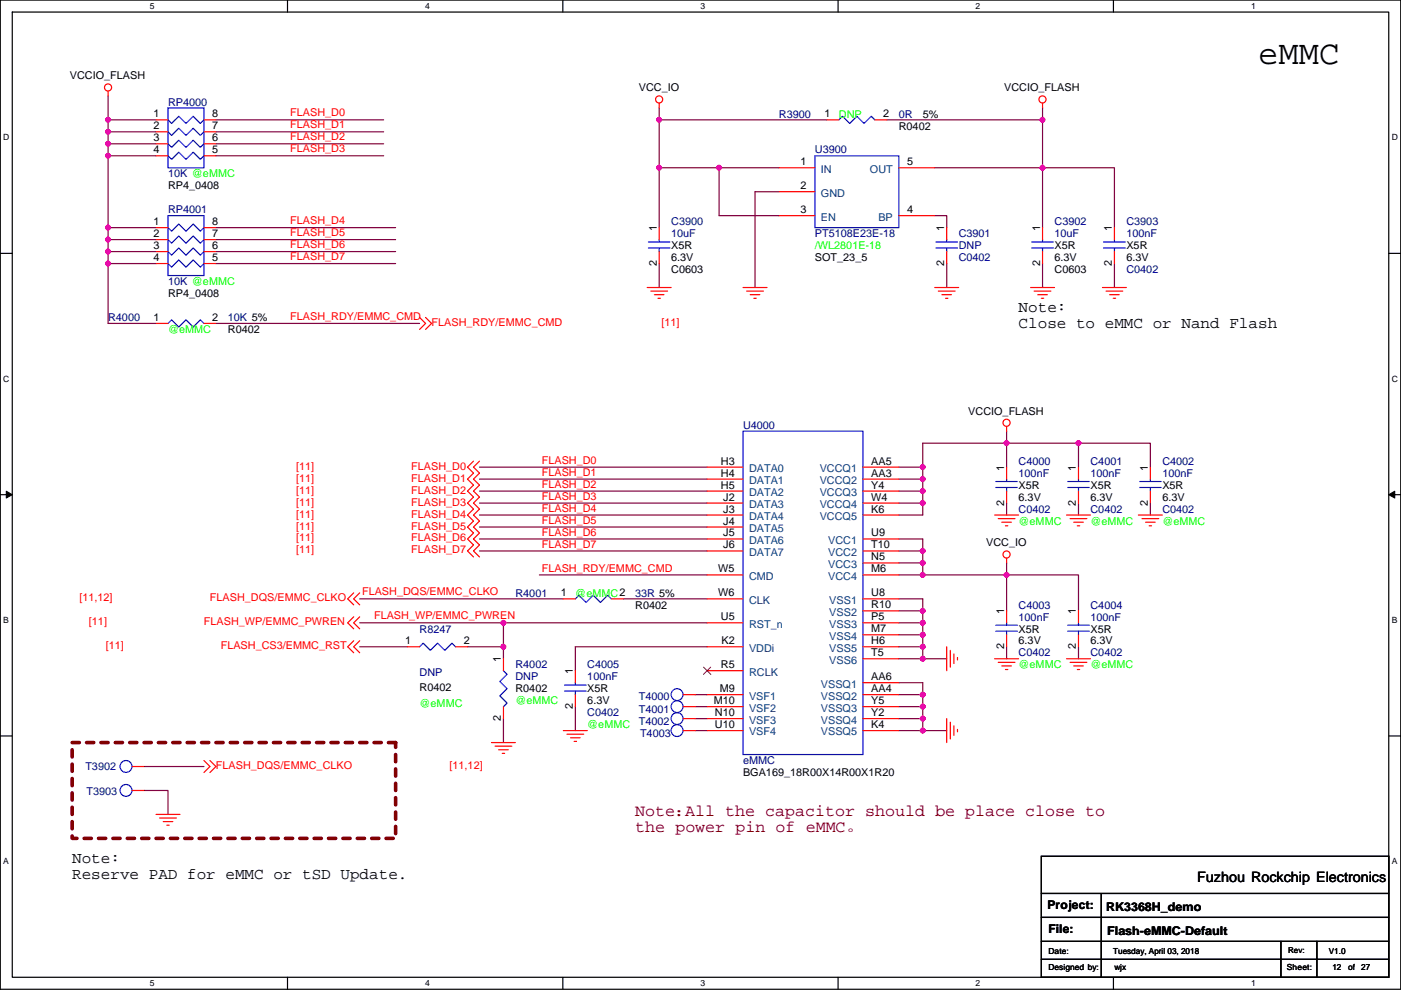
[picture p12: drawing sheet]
<svg xmlns="http://www.w3.org/2000/svg" width="297mm" height="210mm" viewBox="0 0 297 210" stroke-linecap="round" stroke-linejoin="round" font-family="sans-serif">
<path d="M.1 0h296.9v209.8h-296.9zM2.6 2.6h291.8v204.7h-291.8z" fill="none" stroke="#000" stroke-width=".25"/>
<g fill="#fff">
<path d="M31.8 .3h1v2h-1z"/>
<path d="M31.8 207.5h1v2.1h-1z"/>
</g>
<path d="M61 0v2.6M61 207.3v2.5" fill="none" stroke="#000" stroke-width=".25"/>
<g fill="#fff">
<path d="M90.1 .3h1v2h-1z"/>
<path d="M90.1 207.5h1v2.1h-1z"/>
</g>
<path d="M119.3 0v2.6M119.3 207.3v2.5" fill="none" stroke="#000" stroke-width=".25"/>
<g fill="#fff">
<path d="M148.5 .3h1v2h-1z"/>
<path d="M148.5 207.5h1v2.1h-1z"/>
</g>
<path d="M177.7 0v2.6M177.7 207.3v2.5" fill="none" stroke="#000" stroke-width=".25"/>
<g fill="#fff">
<path d="M206.9 .3h1v2h-1z"/>
<path d="M206.9 207.5h1v2.1h-1z"/>
</g>
<path d="M236.1 0v2.6M236.1 207.3v2.5" fill="none" stroke="#000" stroke-width=".25"/>
<g fill="#fff">
<path d="M265.2 .3h1v2h-1z"/>
<path d="M265.2 207.5h1v2.1h-1z"/>
<path d="M.7 28.2h1.3v2h-1.3z"/>
<path d="M295.1 28.2h1.3v2h-1.3z"/>
<path d="M.7 79.3h1.3v2.1h-1.3z"/>
<path d="M295.1 79.3h1.3v2.1h-1.3z"/>
</g>
<path d="M.1 53.7h2.5M294.4 53.7h2.6" fill="none" stroke="#000" stroke-width=".25"/>
<g fill="#fff">
<path d="M.7 130.5h1.2v2h-1.2z"/>
<path d="M295.1 130.5h1.2v2h-1.2z"/>
</g>
<path d="M.1 104.9h2.5M294.4 104.9h2.6" fill="none" stroke="#000" stroke-width=".25"/>
<path d="M1.3 104.2l1.3 .7-1.3 .7zM294.4 104.9l1.3-.7v1.4z" fill="#000" stroke="#000" stroke-width=".21"/>
<g fill="#fff">
<path d="M.7 181.7h1.2v2h-1.2z"/>
<path d="M295.1 181.7h1.2v2h-1.2z"/>
</g>
<path d="M.1 156.1h2.5M294.4 156.1h2.6M220.8 181.6h73.6v25.7h-73.6zM220.8 189.5h73.6M220.8 194.6h73.6M220.8 199.7h73.6M233.5 189.5v17.8M271.6 199.7v7.6M279.2 199.7v7.6M220.8 203.5h73.6" fill="none" stroke="#000" stroke-width=".25"/>
<path d="M15.3 157.5h68.6v20.3h-68.6z" fill="none" stroke="#800000" stroke-width=".76" stroke-dasharray="1.5 1.5"/>
<g fill="none" stroke="#800040" stroke-width=".25">
<path d="M22.9 25.4h10.2M22.9 25.4v2.6M22.9 20.3v5.1M22.9 30.5v17.8M22.9 28h10.2M22.9 30.5h10.2M22.9 33h10.2M22.9 28v2.5M45.8 28h35.5M45.8 30.5h35.5M45.8 33h35.5M45.8 25.4h35.5"/>
<path d="M139.8 25.4v10.2M139.8 35.6v12.7M139.8 22.9v2.5M139.8 35.6h12.7M139.8 25.4h35.5M152.5 35.6h12.7M152.5 35.6v10.1h12.7M188 25.4h33M198.2 35.6h22.8M221 35.6v12.7M221 25.4v10.2M221 22.9v2.5"/>
<path d="M221 35.6h15.3v12.7M22.9 55.9v12.7h10.2M22.9 48.3h10.2M22.9 50.8h10.2M22.9 55.9h10.2M22.9 48.3v2.5M22.9 50.8v2.6M22.9 53.4v2.5M22.9 53.4h10.2M45.8 48.3h38.1M45.8 50.8h38.1M45.8 53.4h38.1"/>
<path d="M45.8 55.9h38.1M139.8 55.9v5.1M165.2 40.7h-5.1v20.3M198.2 45.7h2.5v2.6M200.7 55.9v5.1M221 55.9v5.1M236.3 55.9v5.1M45.8 68.6h43.2M101.7 99.1h48.2M190.6 99.1h5M195.6 99.1v2.5M213.4 94h15.3"/>
<path d="M213.4 94h-17.8v5.1M213.4 91.5v2.5M213.4 94v5.1M228.7 94v5.1M228.7 94h15.2v5.1M101.7 114.3h48.2M101.7 104.2h48.2M101.7 106.7h48.2M101.7 109.2h48.2M101.7 111.8h48.2M101.7 101.6h48.2M101.7 116.9h48.2"/>
<path d="M190.6 106.7h5M190.6 116.9h5M190.6 114.3h5v2.6M190.6 119.4h5M190.6 101.6h5M190.6 104.2h5M195.6 104.2v2.5M195.6 106.7v2.5h-5M195.6 119.4v2.5M195.6 116.9v2.5M195.6 101.6v2.6M213.4 106.7v2.5"/>
<path d="M213.4 119.4v2.5M228.7 106.7v2.5M243.9 106.7v2.5M76.3 127h43.1M76.3 137.2h10.1M76.3 132.1h30.4M99.1 137.2h7.6v2.5M106.7 132.1h43.2M106.7 132.1v5.1M114.4 121.9h35.5M132.1 127h17.8M149.9 137.2h-27.9v5.1"/>
<path d="M190.6 137.2h5v2.5M190.6 134.6h5v2.6M190.6 139.7h5M190.6 132.1h5M190.6 129.6h5v2.5M190.6 127h5v2.6M190.6 121.9h5M195.6 121.9h17.8M195.6 139.7h5.1M195.6 132.1v2.5M213.4 137.2v2.5M213.4 121.9v7.7"/>
<path d="M213.4 121.9h15.3v7.7M228.7 137.2v2.5M106.7 152.4v5.1M122 149.9v5.1M147.4 147.3h2.5M147.4 149.9h2.5M147.4 152.4h2.5M147.4 155h2.5M190.6 155h5M190.6 149.9h5M190.6 147.3h5M190.6 144.8h5v2.5"/>
<path d="M190.6 152.4h5M195.6 152.4v2.6M195.6 149.9v2.5M195.6 147.3v2.6M195.6 155h5.1M30.5 162.6h12.7M30.5 167.7h5.1v5"/>
</g>
<g fill="#f0f" stroke="#f0f" stroke-width=".25">
<circle cx="22.9" cy="25.4" r=".5"/>
<circle cx="22.9" cy="30.5" r=".5"/>
<circle cx="22.9" cy="27.9" r=".5"/>
<circle cx="22.9" cy="50.8" r=".5"/>
<circle cx="22.9" cy="48.3" r=".5"/>
<circle cx="22.9" cy="55.9" r=".5"/>
<circle cx="22.9" cy="53.3" r=".5"/>
<circle cx="22.9" cy="33" r=".5"/>
<circle cx="195.6" cy="104.1" r=".5"/>
<circle cx="195.6" cy="101.6" r=".5"/>
<circle cx="195.6" cy="106.7" r=".5"/>
<circle cx="195.6" cy="152.4" r=".5"/>
<circle cx="195.6" cy="154.9" r=".5"/>
<circle cx="195.6" cy="149.9" r=".5"/>
<circle cx="195.6" cy="147.3" r=".5"/>
<circle cx="195.6" cy="139.7" r=".5"/>
<circle cx="195.6" cy="137.2" r=".5"/>
<circle cx="195.6" cy="129.5" r=".5"/>
<circle cx="195.6" cy="121.9" r=".5"/>
<circle cx="213.4" cy="121.9" r=".5"/>
<circle cx="195.6" cy="99.1" r=".5"/>
<circle cx="195.6" cy="116.8" r=".5"/>
<circle cx="195.6" cy="119.4" r=".5"/>
<circle cx="228.6" cy="94" r=".5"/>
<circle cx="213.4" cy="94" r=".5"/>
<circle cx="195.6" cy="134.6" r=".5"/>
<circle cx="195.6" cy="132.1" r=".5"/>
<circle cx="106.7" cy="137.2" r=".5"/>
<circle cx="106.7" cy="132.1" r=".5"/>
<circle cx="152.4" cy="35.6" r=".5"/>
<circle cx="139.7" cy="35.6" r=".5"/>
<circle cx="139.7" cy="25.4" r=".5"/>
<circle cx="221" cy="25.4" r=".5"/>
<circle cx="221" cy="35.6" r=".5"/>
</g>
<g fill="none" stroke="#f00" stroke-width=".25">
<path d="M22.9 19.3v1M33.1 25.4h2.5M33.1 28h2.5M33.1 30.5h2.5M33.1 33h2.5M43.2 33h2.6M43.2 30.5h2.6M43.2 28h2.6M43.2 25.4h2.6M139.8 21.9v1M165.2 35.6h7.6M175.3 25.4h2.6"/>
<path d="M185.5 25.4h2.5M190.6 35.6h7.6M221 21.9v1M33.1 48.3h2.5M33.1 50.8h2.5M33.1 53.4h2.5M33.1 55.9h2.5M43.2 55.9h2.6M43.2 53.4h2.6M43.2 50.8h2.6M43.2 48.3h2.6M139.8 48.3v2.5"/>
<path d="M139.8 53.4v2.5M165.2 40.7h7.6M165.2 45.7h7.6M190.6 45.7h7.6M200.7 48.3v2.5M200.7 53.4v2.5M221 48.3v2.5M221 53.4v2.5M236.3 48.3v2.5M236.3 53.4v2.5M33.1 68.6h2.5M43.2 68.6h2.6"/>
<path d="M89 67.3l1.2 1.3-1.2 1.3M90.2 67.3l1.3 1.3-1.3 1.3M137.2 61h5.1M138 61.7h3.5M138.7 62.5h2.1M139.5 63.3h.5M157.5 61h5.1M158.3 61.7h3.6M159.1 62.5h2M159.8 63.3h.5M198.2 61h5.1M198.9 61.7h3.6"/>
<path d="M199.7 62.5h2M200.5 63.3h.5M218.5 61h5.1M219.3 61.7h3.5M220 62.5h2.1M220.8 63.3h.5M233.7 61h5.1M234.5 61.7h3.6M235.3 62.5h2M236 63.3h.5M100.4 97.8l-1.3 1.3 1.3 1.3-1.3 1.2 1.3 1.3-1.3 1.3 1.3 1.2-1.3 1.3 1.3 1.3-1.3 1.2 1.3 1.3-1.3 1.3 1.3 1.3-1.3 1.2 1.3 1.3-1.3 1.3 1.3 1.2M101.7 97.8l-1.3 1.3 1.3 1.3-1.3 1.2 1.3 1.3-1.3 1.3 1.3 1.2-1.3 1.3 1.3 1.3-1.3 1.2 1.3 1.3-1.3 1.3 1.3 1.3-1.3 1.2 1.3 1.3-1.3 1.3 1.3 1.2"/>
<path d="M149.9 99.1h7.6M182.9 99.1h7.7M213.4 99.1v2.5M213.4 90.4v1.1M228.7 99.1v2.5M243.9 99.1v2.5M149.9 106.7h7.6M149.9 101.6h7.6M149.9 104.2h7.6M149.9 109.2h7.6M149.9 111.8h7.6M149.9 114.3h7.6"/>
<path d="M149.9 116.9h7.6M182.9 119.4h7.7M182.9 116.9h7.7M182.9 114.3h7.7M182.9 104.2h7.7M182.9 101.6h7.7M182.9 109.2h7.7M182.9 106.7h7.7M210.9 109.2h5.1M211.6 110h3.6M212.4 110.8h2M213.2 111.5h.5"/>
<path d="M213.4 118.4v1M213.4 104.2v2.5M226.1 109.2h5.1M226.9 110h3.5M227.6 110.8h2.1M228.4 111.5h.5M228.7 104.2v2.5M241.4 109.2h5M242.1 110h3.6M242.9 110.8h2M243.6 111.5h.6M243.9 104.2v2.5"/>
<path d="M75 130.8l-1.3 1.3 1.3 1.3M75 125.8l-1.3 1.2 1.3 1.3M75 135.9l-1.3 1.3 1.3 1.3M76.3 130.8l-1.3 1.3 1.3 1.3M76.3 125.8l-1.3 1.2 1.3 1.3M76.3 135.9l-1.3 1.3 1.3 1.3M86.4 137.2h2.6M96.6 137.2h2.5M106.7 139.7v2.6M119.4 127h2.6M129.6 127h2.5M149.9 132.1h7.6"/>
<path d="M149.9 137.2h7.6M149.9 121.9h7.6M149.9 127h7.6M182.9 121.9h7.7M182.9 134.6h7.7M182.9 129.6h7.7M182.9 127h7.7M182.9 132.1h7.7M182.9 137.2h7.7M182.9 139.7h7.7M200.7 137.2v5.1M201.5 137.9v3.6"/>
<path d="M202.2 138.7v2M203 139.5v.5M210.9 139.7h5.1M213.4 129.6v2.5M213.4 134.6v2.6M226.1 139.7h5.1M228.7 129.6v2.5M228.7 134.6v2.6M104.2 157.5h5.1M105 158.3h3.5M105.7 159h2.1M106.5 159.8h.5"/>
<path d="M106.7 149.9v2.5M119.4 155h5.1M120.2 155.7h3.6M121 156.5h2M121.7 157.2h.5M122 142.3v2.5M122 147.3v2.6M144.8 149.9h2.6M144.8 152.4h2.6M144.8 155h2.6M144.8 147.3h2.6M149.9 142.3h7.6"/>
<path d="M149.9 147.3h7.6M149.9 149.9h7.6M149.9 152.4h7.6M149.9 155h7.6M182.9 152.4h7.7M182.9 149.9h7.7M182.9 147.3h7.7M182.9 144.8h7.7M182.9 155h7.7M200.7 152.4v5.1M201.5 153.2v3.5M202.2 153.9v2.1"/>
<path d="M203 154.7v.5M211.6 140.5h3.6M212.4 141.2h2M213.2 142h.5M226.9 140.5h3.5M227.6 141.2h2.1M228.4 142h.5M28 162.6h2.5M28 167.7h2.5M33.1 172.7h5.1M33.8 173.5h3.6M34.6 174.3h2"/>
<path d="M35.4 175h.5M43.2 161.3l1.3 1.3-1.3 1.3M44.5 161.3l1.3 1.3-1.3 1.3"/>
<circle cx="22.9" cy="18.5" r=".76"/>
<circle cx="139.7" cy="21.1" r=".76"/>
<circle cx="221" cy="21.1" r=".76"/>
<circle cx="213.4" cy="89.7" r=".76"/>
<circle cx="213.4" cy="117.6" r=".76"/>
</g>
<g fill="none" stroke="#00f" stroke-width=".25">
<path d="M35.6 25.4l.8 .8 1.5-1.5 1.5 1.5 1.6-1.5 1.5 1.5 .7-.8M35.6 28l.8 .7 1.5-1.5 1.5 1.5 1.6-1.5 1.5 1.5 .7-.7M35.6 30.5l.8 .8 1.5-1.6 1.5 1.6 1.6-1.6 1.5 1.6 .7-.8M35.6 33l.8 .8 1.5-1.5 1.5 1.5 1.6-1.5 1.5 1.5 .7-.8M35.6 22.9h7.6v12.7h-7.6zM172.8 33h17.8v15.3h-17.8zM177.9 25.4l.7-.7 1.5 1.5 1.6-1.5 1.5 1.5 1.5-1.5 .8 .7M35.6 48.3l.8 .7 1.5-1.5 1.5 1.5 1.6-1.5 1.5 1.5 .7-.7M35.6 50.8l.8 .8 1.5-1.5 1.5 1.5 1.6-1.5 1.5 1.5 .7-.8M35.6 53.4l.8 .7 1.5-1.5 1.5 1.5 1.6-1.5 1.5 1.5 .7-.7M35.6 55.9l.8 .8 1.5-1.6 1.5 1.6 1.6-1.6 1.5 1.6 .7-.8M35.6 45.7h7.6v12.7h-7.6z"/>
<path d="M137.5 52.6h4.5M137.5 51.3h4.5M139.8 50.8v.5M139.8 52.6v.8M198.4 52.6h4.6M198.4 51.3h4.6M200.7 50.8v.5M200.7 52.6v.8M218.8 52.6h4.5M218.8 51.3h4.5M221 50.8v.5M221 52.6v.8"/>
<path d="M234 52.6h4.6M234 51.3h4.6M236.3 50.8v.5M236.3 52.6v.8M35.6 68.6l.8-.8 1.5 1.6 1.5-1.6 1.6 1.6 1.5-1.6 .7 .8M157.5 91.5h25.4v68.5h-25.4zM211.1 103.4h4.6M211.1 102.1h4.6M213.4 101.6v.5M213.4 103.4v.8M226.4 103.4h4.5M226.4 102.1h4.5"/>
<path d="M228.7 101.6v.5M228.7 103.4v.8M241.6 103.4h4.6M241.6 102.1h4.6M243.9 101.6v.5M243.9 103.4v.8M89 137.2l.7-.8 1.5 1.5 1.6-1.5 1.5 1.5 1.5-1.5 .8 .8M122 127l.7-.7 1.6 1.5 1.5-1.5 1.5 1.5 1.5-1.5 .8 .7M211.1 133.9h4.6M211.1 132.6h4.6M213.4 132.1v.5M213.4 133.9v.7"/>
<path d="M226.4 133.9h4.5M226.4 132.6h4.5M228.7 132.1v.5M228.7 133.9v.7M106.7 142.3l.8 .7-1.5 1.5 1.5 1.6-1.5 1.5 1.5 1.5-.8 .8M119.7 146.6h4.6M119.7 145.3h4.6M122 144.8v.5M122 146.6v.7"/>
<circle cx="143.6" cy="154.9" r="1.26"/>
<circle cx="143.6" cy="147.3" r="1.26"/>
<circle cx="143.6" cy="149.9" r="1.26"/>
<circle cx="143.6" cy="152.4" r="1.26"/>
<circle cx="26.7" cy="162.6" r="1.26"/>
<circle cx="26.7" cy="167.6" r="1.26"/>
</g>
<path d="M149.2 141.5l1.5 1.5M150.7 141.5l-1.6 1.5" fill="none" stroke="#804000" stroke-width=".21"/>
<text font-size="7.2" x="266.8" y="13.6">eMMC</text>
<g font-size="3.5" fill="#800000">
<text x="134.7" y="173">Note：</text>
<text x="145.3" y="173">All the capacitor should be place close to</text>
<text x="134.7" y="176.6">the power pin of eMMC。</text>
</g>
<g font-size="3.4">
<text x="216" y="66.3">Note:</text>
<text x="216" y="69.6">Close to eMMC or Nand Flash</text>
<text x="15.3" y="183.1">Note:</text>
<text x="15.3" y="186.5">Reserve PAD for eMMC or tSD Update.</text>
</g>
<text font-size="3" x="253.8" y="187.2">Fuzhou Rockchip Electronics</text>
<g font-size="2.5">
<text x="222.1" y="192.9">Project:</text>
<text x="222.3" y="198">File:</text>
<text x="234.5" y="193.1">RK3368H_demo</text>
<text x="234.8" y="198.2">Flash-eMMC-Default</text>
</g>
<g font-size="2.3">
<text x="14.8" y="16.8">VCCIO_FLASH</text>
<text x="135.4" y="19.3">VCC_IO</text>
<text x="212.9" y="19.3">VCCIO_FLASH</text>
<text x="32.6" y="24.9">1</text>
<text x="32.6" y="27.4">2</text>
<text x="32.6" y="30">3</text>
<text x="45" y="30">6</text>
<text x="45" y="27.4">7</text>
<text x="45" y="24.9">8</text>
<text x="174.8" y="24.9">1</text>
<text x="187.3" y="24.9">2</text>
<text x="190.6" y="27.5">R0402</text>
<text x="195.6" y="24.9">5%</text>
<text x="32.6" y="32.5">4</text>
<text x="45" y="32.5">5</text>
<text x="169.7" y="35.1">1</text>
<text x="192.3" y="35.1">5</text>
<text x="35.6" y="40.2">RP4_0408</text>
<text x="169.7" y="40.1">2</text>
<text x="32.6" y="47.8">1</text>
<text x="45" y="47.8">8</text>
<text x="169.7" y="45.2">3</text>
<text x="192.3" y="45.2">4</text>
<text x="32.6" y="50.3">2</text>
<text x="32.6" y="52.8">3</text>
<text x="45" y="52.8">6</text>
<text x="45" y="50.3">7</text>
<text x="139.2" y="49" transform="rotate(-90 139.2 49)">1</text>
<text x="142.3" y="52.9">X5R</text>
<text x="200.2" y="49" transform="rotate(-90 200.2 49)">1</text>
<text x="220.5" y="49" transform="rotate(-90 220.5 49)">1</text>
<text x="223.6" y="52.9">X5R</text>
<text x="235.8" y="49" transform="rotate(-90 235.8 49)">1</text>
<text x="238.8" y="52.9">X5R</text>
<text x="32.6" y="55.4">4</text>
<text x="45" y="55.4">5</text>
<text x="139.2" y="56.4" transform="rotate(-90 139.2 56.4)">2</text>
<text x="142.3" y="58">C0603</text>
<text x="142.3" y="55.4">6.3V</text>
<text x="172.8" y="55.4">SOT_23_5</text>
<text x="200.2" y="56.4" transform="rotate(-90 200.2 56.4)">2</text>
<text x="220.5" y="56.4" transform="rotate(-90 220.5 56.4)">2</text>
<text x="223.6" y="58">C0603</text>
<text x="223.6" y="55.4">6.3V</text>
<text x="235.8" y="56.4" transform="rotate(-90 235.8 56.4)">2</text>
<text x="238.8" y="55.4">6.3V</text>
<text x="35.6" y="63">RP4_0408</text>
<text x="32.6" y="68.1">1</text>
<text x="45" y="68.1">2</text>
<text x="48.3" y="70.7">R0402</text>
<text x="205.3" y="87.9">VCCIO_FLASH</text>
<text x="152.8" y="98.6">H3</text>
<text x="152.8" y="101.1">H4</text>
<text x="184.7" y="101.1">AA3</text>
<text x="184.7" y="98.6">AA5</text>
<text x="212.9" y="99.8" transform="rotate(-90 212.9 99.8)">1</text>
<text x="228.1" y="99.8" transform="rotate(-90 228.1 99.8)">1</text>
<text x="243.4" y="99.8" transform="rotate(-90 243.4 99.8)">1</text>
<text x="152.8" y="103.6">H5</text>
<text x="153.3" y="106.2">J2</text>
<text x="184.7" y="103.6">Y4</text>
<text x="184.7" y="106.2">W4</text>
<text x="212.9" y="107.2" transform="rotate(-90 212.9 107.2)">2</text>
<text x="216" y="103.7">X5R</text>
<text x="216" y="106.2">6.3V</text>
<text x="228.1" y="107.2" transform="rotate(-90 228.1 107.2)">2</text>
<text x="231.2" y="103.7">X5R</text>
<text x="231.2" y="106.2">6.3V</text>
<text x="243.4" y="107.2" transform="rotate(-90 243.4 107.2)">2</text>
<text x="246.4" y="103.7">X5R</text>
<text x="246.4" y="106.2">6.3V</text>
<text x="153.3" y="108.7">J3</text>
<text x="153.3" y="111.3">J4</text>
<text x="153.3" y="113.8">J5</text>
<text x="184.7" y="113.8">U9</text>
<text x="184.7" y="108.7">K6</text>
<text x="153.3" y="116.3">J6</text>
<text x="184.7" y="118.9">N5</text>
<text x="184.7" y="116.3">T10</text>
<text x="209.1" y="115.9">VCC_IO</text>
<text x="152.3" y="121.4">W5</text>
<text x="184.7" y="121.4">M6</text>
<text x="118.9" y="126.5">1</text>
<text x="134.7" y="129.1">R0402</text>
<text x="152.3" y="126.5">W6</text>
<text x="152.8" y="131.6">U5</text>
<text x="184.7" y="129">R10</text>
<text x="184.7" y="126.5">U8</text>
<text x="184.7" y="131.6">P5</text>
<text x="212.9" y="130.3" transform="rotate(-90 212.9 130.3)">1</text>
<text x="228.1" y="130.3" transform="rotate(-90 228.1 130.3)">1</text>
<text x="85.9" y="136.7">1</text>
<text x="98.4" y="136.7">2</text>
<text x="153" y="136.7">K2</text>
<text x="184.7" y="134.1">M7</text>
<text x="184.7" y="136.7">H6</text>
<text x="212.9" y="137.7" transform="rotate(-90 212.9 137.7)">2</text>
<text x="216" y="134.2">X5R</text>
<text x="216" y="136.7">6.3V</text>
<text x="228.1" y="137.7" transform="rotate(-90 228.1 137.7)">2</text>
<text x="231.2" y="134.2">X5R</text>
<text x="231.2" y="136.7">6.3V</text>
<text x="106.2" y="140.5" transform="rotate(-90 106.2 140.5)">1</text>
<text x="121.5" y="143" transform="rotate(-90 121.5 143)">1</text>
<text x="152.8" y="141.7">R5</text>
<text x="184.7" y="139.2">T5</text>
<text x="89" y="146.6">R0402</text>
<text x="109.3" y="146.9">R0402</text>
<text x="124.5" y="146.9">X5R</text>
<text x="124.5" y="149.4">6.3V</text>
<text x="151.3" y="149.4">M10</text>
<text x="152.6" y="146.8">M9</text>
<text x="184.7" y="149.4">Y5</text>
<text x="184.7" y="146.8">AA4</text>
<text x="184.7" y="144.3">AA6</text>
<text x="106.2" y="153" transform="rotate(-90 106.2 153)">2</text>
<text x="121.5" y="150.4" transform="rotate(-90 121.5 150.4)">2</text>
<text x="151.6" y="151.9">N10</text>
<text x="151.6" y="154.4">U10</text>
<text x="184.7" y="151.9">Y2</text>
<text x="184.7" y="154.4">K4</text>
<text x="157.5" y="164.6">BGA169_18R00X14R00X1R20</text>
</g>
<g font-size="2.3" fill="#000080">
<text x="35.6" y="22.4">RP4000</text>
<text x="165.2" y="24.9">R3900</text>
<text x="190.6" y="24.9">0R</text>
<text x="172.8" y="32.6">U3900</text>
<text x="35.6" y="37.6">10K @eMMC</text>
<text x="35.6" y="45.3">RP4001</text>
<text x="142.3" y="47.8">C3900</text>
<text x="223.6" y="47.8">C3902</text>
<text x="238.8" y="47.8">C3903</text>
<text x="142.3" y="50.3">10uF</text>
<text x="172.8" y="50.3">PT5108E23E-18</text>
<text x="203.3" y="50.3">C3901</text>
<text x="203.3" y="52.9">DNP</text>
<text x="223.6" y="50.3">10uF</text>
<text x="238.8" y="50.3">100nF</text>
<text x="203.3" y="55.4">C0402</text>
<text x="238.8" y="58">C0402</text>
<text x="35.6" y="60.5">10K @eMMC</text>
<text x="22.9" y="68.1">R4000</text>
<text x="48.3" y="68.1">10K 5%</text>
<text x="157.5" y="91">U4000</text>
<text x="216" y="98.6">C4000</text>
<text x="216" y="101.1">100nF</text>
<text x="231.2" y="98.6">C4001</text>
<text x="231.2" y="101.1">100nF</text>
<text x="246.4" y="98.6">C4002</text>
<text x="246.4" y="101.1">100nF</text>
<text x="216" y="108.8">C0402</text>
<text x="231.2" y="108.8">C0402</text>
<text x="246.4" y="108.8">C0402</text>
<text x="109.3" y="126.5">R4001</text>
<text x="134.7" y="126.5">33R 5%</text>
<text x="216" y="129.1">C4003</text>
<text x="216" y="131.6">100nF</text>
<text x="231.2" y="129.1">C4004</text>
<text x="231.2" y="131.6">100nF</text>
<text x="89" y="134.2">R8247</text>
<text x="89" y="143.3">DNP</text>
<text x="109.3" y="141.8">R4002</text>
<text x="124.5" y="141.8">C4005</text>
<text x="216" y="139.2">C0402</text>
<text x="231.2" y="139.2">C0402</text>
<text x="109.3" y="144.3">DNP</text>
<text x="124.5" y="144.3">100nF</text>
<text x="135.4" y="148.4">T4000</text>
<text x="124.5" y="151.9">C0402</text>
<text x="135.4" y="151.2">T4001</text>
<text x="135.4" y="153.7">T4002</text>
<text x="135.7" y="156.3">T4003</text>
<text x="18.1" y="163.4">T3902</text>
<text x="157.5" y="162.1">eMMC</text>
<text x="18.3" y="168.7">T3903</text>
</g>
<g font-size="2.3" fill="#f00">
<text x="61.5" y="24.7">FLASH_D0</text>
<text x="61.5" y="27.2">FLASH_D1</text>
<text x="61.5" y="29.8">FLASH_D2</text>
<text x="61.5" y="32.3">FLASH_D3</text>
<text x="61.5" y="47.6">FLASH_D4</text>
<text x="61.5" y="50.1">FLASH_D5</text>
<text x="61.5" y="52.6">FLASH_D6</text>
<text x="61.5" y="55.2">FLASH_D7</text>
<text x="61.5" y="67.9">FLASH_RDY/EMMC_CMD</text>
<text x="91.5" y="69.1">FLASH_RDY/EMMC_CMD</text>
<text x="140.3" y="69.1">[11]</text>
<text x="62.8" y="99.6">[11]</text>
<text x="87.2" y="99.6">FLASH_D0</text>
<text x="114.9" y="98.4">FLASH_D0</text>
<text x="114.9" y="100.9">FLASH_D1</text>
<text x="62.8" y="104.7">[11]</text>
<text x="62.8" y="102.2">[11]</text>
<text x="62.8" y="107.2">[11]</text>
<text x="87.2" y="104.7">FLASH_D2</text>
<text x="87.2" y="102.2">FLASH_D1</text>
<text x="87.2" y="107.2">FLASH_D3</text>
<text x="114.9" y="103.4">FLASH_D2</text>
<text x="114.9" y="106">FLASH_D3</text>
<text x="62.8" y="109.8">[11]</text>
<text x="62.8" y="112.3">[11]</text>
<text x="87.2" y="109.8">FLASH_D4</text>
<text x="87.2" y="112.3">FLASH_D5</text>
<text x="114.9" y="113.6">FLASH_D6</text>
<text x="114.9" y="108.5">FLASH_D4</text>
<text x="114.9" y="111.1">FLASH_D5</text>
<text x="62.8" y="114.9">[11]</text>
<text x="62.8" y="117.4">[11]</text>
<text x="87.2" y="114.9">FLASH_D6</text>
<text x="87.2" y="117.4">FLASH_D7</text>
<text x="114.9" y="116.1">FLASH_D7</text>
<text x="114.9" y="121.2">FLASH_RDY/EMMC_CMD</text>
<text x="16.8" y="127.6">[11,12]</text>
<text x="44.5" y="127.6">FLASH_DQS/EMMC_CLKO</text>
<text x="76.8" y="126.3">FLASH_DQS/EMMC_CLKO</text>
<text x="79.3" y="131.4">FLASH_WP/EMMC_PWREN</text>
<text x="18.9" y="132.6">[11]</text>
<text x="22.4" y="137.7">[11]</text>
<text x="43.2" y="132.6">FLASH_WP/EMMC_PWREN</text>
<text x="46.8" y="137.7">FLASH_CS3/EMMC_RST</text>
<text x="45.8" y="163.1">FLASH_DQS/EMMC_CLKO</text>
<text x="95.3" y="163.1">[11,12]</text>
</g>
<g font-size="2.3" fill="#0f0">
<text x="177.9" y="24.9">DNP</text>
<text x="172.8" y="52.9">/WL2801E-18</text>
<text x="35.6" y="70.7">@eMMC</text>
<text x="216" y="111.3">@eMMC</text>
<text x="231.2" y="111.3">@eMMC</text>
<text x="246.4" y="111.3">@eMMC</text>
<text x="122" y="126.5">@eMMC2</text>
<text x="216" y="141.8">@eMMC</text>
<text x="231.2" y="141.8">@eMMC</text>
<text x="89" y="149.9">@eMMC</text>
<text x="109.3" y="149.4">@eMMC</text>
<text x="124.5" y="154.5">@eMMC</text>
</g>
<g font-size="2.3" fill="#004080">
<text x="174.1" y="36.6">IN</text>
<text x="174.1" y="41.7">GND</text>
<text x="184.4" y="36.6">OUT</text>
<text x="174.1" y="46.8">EN</text>
<text x="186.2" y="46.8">BP</text>
<text x="158.8" y="100.1">DATA0</text>
<text x="173.8" y="100.1">VCCQ1</text>
<text x="158.8" y="107.7">DATA3</text>
<text x="158.8" y="102.7">DATA1</text>
<text x="158.8" y="105.2">DATA2</text>
<text x="173.8" y="105.2">VCCQ3</text>
<text x="173.8" y="102.7">VCCQ2</text>
<text x="173.8" y="107.7">VCCQ4</text>
<text x="158.8" y="110.3">DATA4</text>
<text x="158.8" y="112.8">DATA5</text>
<text x="173.8" y="110.3">VCCQ5</text>
<text x="158.8" y="115.4">DATA6</text>
<text x="158.8" y="117.9">DATA7</text>
<text x="175.6" y="117.9">VCC2</text>
<text x="175.6" y="115.4">VCC1</text>
<text x="158.8" y="123">CMD</text>
<text x="175.6" y="123">VCC4</text>
<text x="175.6" y="120.4">VCC3</text>
<text x="158.8" y="128.1">CLK</text>
<text x="175.8" y="130.6">VSS2</text>
<text x="175.8" y="128.1">VSS1</text>
<text x="158.8" y="133.1">RST_n</text>
<text x="175.8" y="135.7">VSS4</text>
<text x="175.8" y="133.1">VSS3</text>
<text x="158.8" y="138.2">VDDi</text>
<text x="158.8" y="143.3">RCLK</text>
<text x="175.8" y="138.2">VSS5</text>
<text x="175.8" y="140.8">VSS6</text>
<text x="158.8" y="148.4">VSF1</text>
<text x="174.1" y="148.4">VSSQ2</text>
<text x="174.1" y="145.8">VSSQ1</text>
<text x="158.8" y="150.9">VSF2</text>
<text x="158.8" y="153.5">VSF3</text>
<text x="158.8" y="156">VSF4</text>
<text x="174.1" y="153.5">VSSQ4</text>
<text x="174.1" y="150.9">VSSQ3</text>
<text x="174.1" y="156">VSSQ5</text>
</g>
<g font-size="1.8">
<text x="31.8" y="1.9">5</text>
<text x="90.1" y="1.9">4</text>
<text x="148.5" y="1.9">3</text>
<text x="206.9" y="1.9">2</text>
<text x="265.2" y="1.9">1</text>
<text x=".7" y="29.8">D</text>
<text x="295.1" y="29.8">D</text>
<text x=".7" y="81">C</text>
<text x="295.1" y="81">C</text>
<text x=".7" y="132.1">B</text>
<text x="295.1" y="132.1">B</text>
<text x=".7" y="183.3">A</text>
<text x="295.1" y="183.3">A</text>
<text x="222.3" y="202.3">Date:</text>
<text x="236" y="202.3">Tuesday, April 03, 2018</text>
<text x="281.7" y="202.3">V1.0</text>
<text x="31.8" y="209.2">5</text>
<text x="90.1" y="209.2">4</text>
<text x="148.5" y="209.2">3</text>
<text x="206.9" y="209.2">2</text>
<text x="222.3" y="205.8">Designed by:</text>
<text x="236.3" y="205.8">wjx</text>
<text x="265.2" y="209.2">1</text>
<text x="272.9" y="205.8">Sheet:</text>
<text x="282.5" y="205.8">12</text>
<text x="285.8" y="205.8">of</text>
<text x="288.6" y="205.8">27</text>
</g>
<text font-size="1.7" x="273.1" y="202.2">Rev:</text>
</svg>
